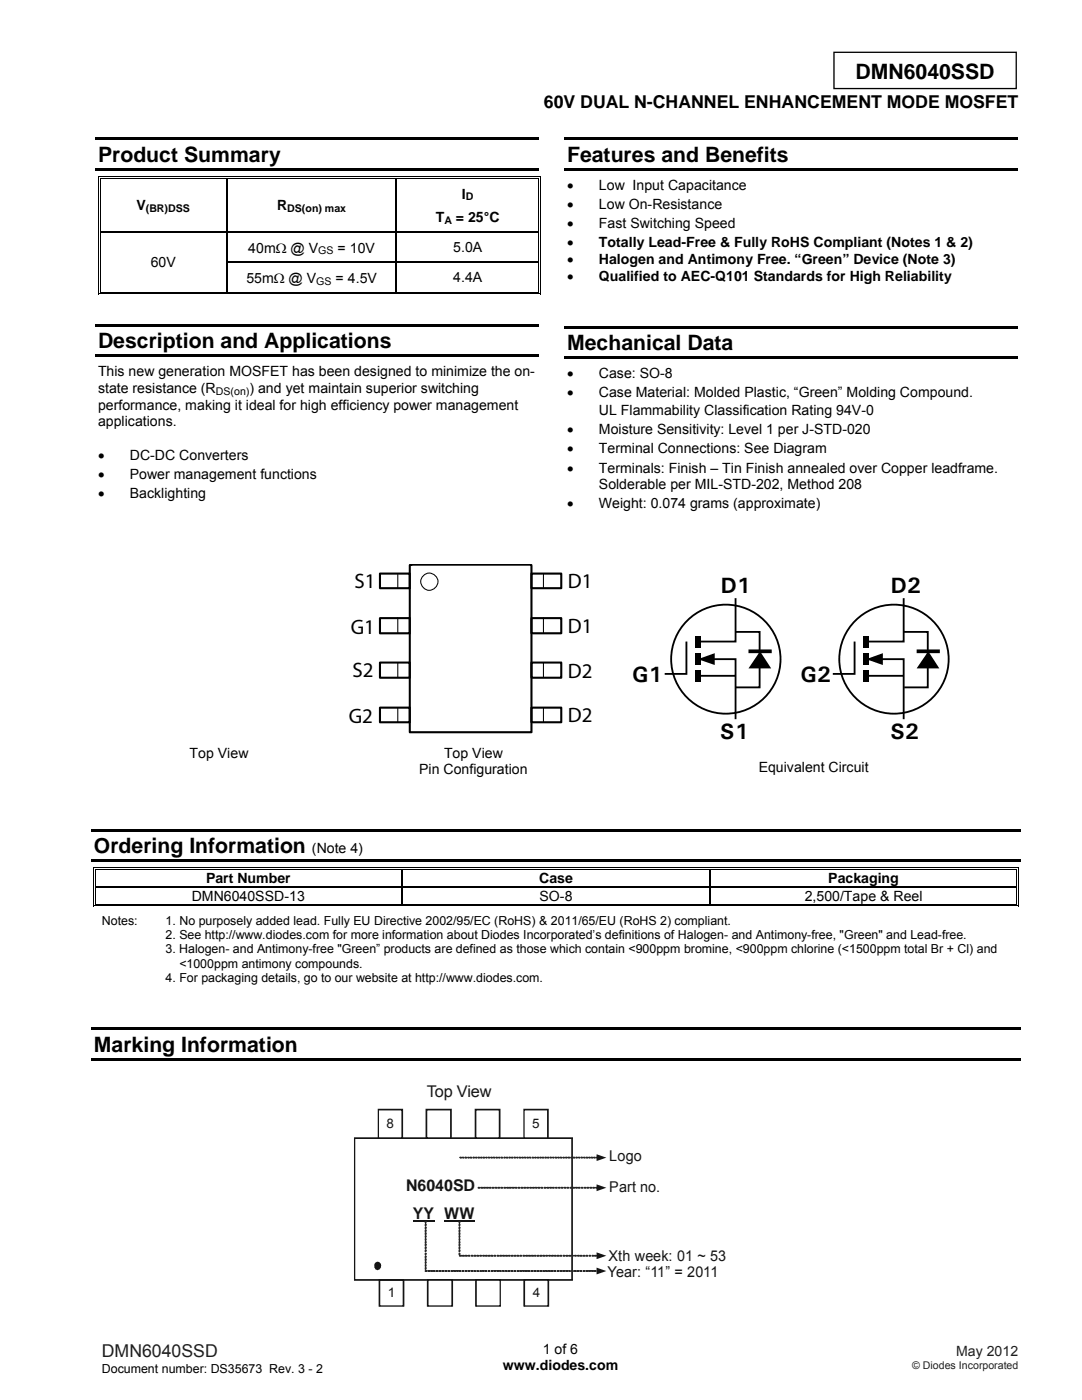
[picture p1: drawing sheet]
<svg xmlns="http://www.w3.org/2000/svg" width="216mm" height="279mm" viewBox="0 0 216 279" stroke-linecap="round" stroke-linejoin="round" font-family="sans-serif">
<path d="M166.4 10.4h36.4v7.3h-36.4z" fill="none" stroke="#000" stroke-width=".26"/>
<g fill="#000">
<path d="M19 27.5h88.6v.5h-88.6zM19 33.5h88.6v.6h-88.6zM19.6 35.1h.1v.6h-.1zM19.6 35.1h.5v.2h-.5zM19.9 35.5h.2v.2h-.2zM19.9 35.5h.2v.1h-.2zM45.2 35.6l.3 .1zM45.2 35.1h.5v.2h-.5zM45.2 35.5h.5v.1h-.5zM78.9 35.6l.3 .1zM78.9 35.1h.5v.2h-.5zM78.9 35.5h.5v.1h-.5z"/>
<path d="M107.4 35.1h.4v.2h-.4zM107.4 35.5h.1v.2h-.1zM107.4 35.5h.1v.1h-.1zM107.7 35.1h.1v.6h-.1zM112.6 27.5h90.5v.5h-90.5zM112.6 33.5h90.5v.6h-90.5zM19.6 46.1h.1v.3h-.1zM19.6 52.2h.1v.3h-.1zM19.6 58.6h.5v.1h-.5zM19.9 46.1h.2v.3h-.2zM19.9 52.2h.2v.3h-.2zM19.9 58.2h.2v.2h-.2z"/>
<path d="M45.2 46.1h.3v.3h-.3zM45.2 52.2h.3v.3h-.3zM45.2 58.2h.5v.2h-.5zM78.9 46.1h.3v.3h-.3zM78.9 52.2h.3v.3h-.3zM78.9 58.2h.5v.2h-.5zM107.4 46.1h.1v.3h-.1zM107.4 52.2h.1v.3h-.1zM107.4 58.6h.4v.1h-.4zM107.4 58.2h.1v.2h-.1zM107.7 46.1h.1v.3h-.1zM107.7 52.2h.1v.3h-.1z"/>
<path d="M107.7 58.2h.1v.5h-.1zM19 64.7h88.6v.5h-88.6zM19 70.8h88.6v.5h-88.6zM112.6 65h90.5v.6h-90.5zM112.6 71.2h90.5v.5h-90.5zM18.2 165.4h185.5v.5h-185.5zM18.2 171.5h185.5v.5h-185.5zM18.6 173.1h.2v.5h-.2zM18.6 173.1h.5v.1h-.5zM18.6 176.9h.2v.2h-.2zM18.9 173.4h.2v.2h-.2zM18.9 176.9h.2v.2h-.2z"/>
<path d="M80.2 173.6h.2zM80.2 173.1h.5v.1h-.5zM80.2 173.4h.5v.2h-.5zM80.2 176.9h.2v.2h-.2zM141.5 173.6h.3zM141.5 173.1h.5v.1h-.5zM141.5 173.4h.5v.2h-.5zM141.5 176.9h.3v.2h-.3zM202.8 173.1h.5v.1h-.5zM202.8 173.4h.1v.2h-.1zM202.8 176.9h.1v.2h-.1zM203.1 173.1h.2v.5h-.2z"/>
<path d="M203.1 176.9h.2v.2h-.2zM18.6 180.7h.5v.2h-.5zM18.9 180.4h.2v.2h-.2zM80.2 180.4h.5v.2h-.5zM141.5 180.4h.5v.2h-.5zM202.8 180.7h.5v.2h-.5zM202.8 180.4h.1v.2h-.1zM203.1 180.4h.2v.5h-.2zM18.2 205h185.5v.5h-185.5zM18.2 211.1h185.5v.6h-185.5z"/>
</g>
<g fill="none" stroke="#000" stroke-width=".2">
<path d="M19.7 35.7v10.4M20 35.7v10.4M20.1 35.2h25.1M20.1 35.6h25.1M45.7 35.2h33.2M45.7 35.6h33.2M79.4 35.2h28M79.4 35.6h28M107.5 35.7v10.4M107.8 35.7v10.4M19.7 46.4v5.8M19.7 52.5v6.2"/>
<path d="M20 46.4v5.8M20 52.5v5.7M20.1 58.7h87.3M20.1 58.3h25.1M45.7 58.3h33.2M79.4 58.3h28M107.5 46.4v5.8M107.5 52.5v5.7M107.8 46.4v5.8M107.8 52.5v5.7M18.7 173.6v3.3M18.7 177.1v3.8"/>
<path d="M19 173.6v3.3M19 177.1v3.3M19.1 173.2h61.1M19.1 173.5h61.1M80.7 173.2h60.8M80.7 173.5h60.8M142 173.2h60.8M142 173.5h60.8M202.8 173.6v3.3M202.8 177.1v3.3M203.2 173.6v3.3M203.2 177.1v3.3"/>
<path d="M19.1 180.8h183.7M19.1 180.5h61.1M80.7 180.5h60.8M142 180.5h60.8"/>
</g>
<g fill="none" stroke="#000" stroke-width=".25">
<path d="M45.3 35.7v10.4M79.1 35.7v10.4M20.1 46.3h25.1M45.3 46.4v5.8M45.3 52.5v5.7M45.5 46.3h33.4M45.5 52.3h33.4M79.1 46.4v5.8M79.1 52.5v5.7M79.2 46.3h28.2M79.2 52.3h28.2M19.1 177h61.1"/>
<path d="M80.3 173.6v3.3M80.3 177.1v3.3M80.4 177h61.1M141.7 173.6v3.3M141.7 177.1v3.3M141.8 177h61"/>
</g>
<path d="M70.7 227.1h43.5v28.3h-43.5z" fill="#fff"/>
<g fill="#131516">
<path d="M114 227.1h.3v28.3h-.3zM114.2 227h.1v.1h-.1zM70.7 227h43.5v.3h-43.5zM70.6 227l.1 .1zM70.6 227.1h.3v28.3h-.3zM70.6 255.4l.1 .2zM70.7 255.3h43.5v.3h-43.5zM114.2 255.4h.1v.2h-.1z"/>
<path d="M75.1 253.1l.3 .1-.1 .3-.3-.2zM75 253.2v.1zM75 252.8l.2 .3-.2 .2-.2-.2zM74.7 253h.2zM74.7 252.6h.3v.4h-.3zM74.7 252.6h.2zM74.7 252.3h.3v.3h-.3zM74.8 252.1l.1 .2h-.2zM75 252l.2 .1-.2 .3-.2-.3zM75 252v-.1v.2zM75 251.9l.3-.1 .1 .3-.3 .1zM75.3 251.8l.1 .2zM75.4 251.8l.3 .1-.1 .3-.3-.1zM75.7 251.9l-.1 .2zM75.7 252l.2 .1-.2 .3-.2-.3zM75.9 252.1l.1 .1-.1 .1zM75.7 252.3l.3-.1v.4h-.2zM75.9 252.6h.1zM75.8 252.6h.2v.4l-.3-.1zM75.9 253h.1zM75.7 252.8l.2 .3-.2 .2-.2-.2zM75.6 253.2l.1 .1zM75.3 253.2l.2-.1 .2 .2-.3 .2zM75.4 253.3l-.1 .2z"/>
<path d="M80.3 255.4h.4v5.3h-.4zM80.5 255.3h.2v.1h-.2zM75.7 255.3h4.8v.3h-4.8zM75.5 255.3h.2v.1h-.2zM75.5 255.4h.4v5.3h-.4zM75.5 260.7l.2 .1zM75.7 260.5h4.8v.3h-4.8zM80.5 260.7l.2 .1z"/>
</g>
<path d="M75 252.1l.4-.1 .5 .3v.7l-.5 .3-.5-.3v-.7z" fill-rule="evenodd" fill="#131516"/>
<path d="M85.3 255.4h4.9v5.3h-4.9z" fill="#fff"/>
<path d="M90.1 255.4h.3v5.3h-.3zM90.2 255.3h.2v.1h-.2zM85.3 255.3h4.9v.3h-4.9zM85.2 255.3h.1v.1h-.1zM85.2 255.4h.3v5.3h-.3zM85.2 260.7l.1 .1zM85.3 260.5h4.9v.3h-4.9zM90.2 260.7l.2 .1z" fill="#131516"/>
<path d="M95 255.4h4.9v5.3h-4.9z" fill="#fff"/>
<path d="M99.7 255.4h.2v5.3h-.2zM99.9 255.3v.1zM95 255.3h4.9v.3h-4.9zM94.8 255.3h.2v.1h-.2zM94.8 255.4h.3v5.3h-.3zM94.8 260.7l.2 .1zM95 260.5h4.9v.3h-4.9zM99.9 260.7v.1z" fill="#131516"/>
<path d="M104.6 255.4h4.8v5.3h-4.8z" fill="#fff"/>
<path d="M109.2 255.4h.4v5.3h-.4zM109.4 255.3h.2v.1h-.2zM104.6 255.3h4.8v.3h-4.8zM104.4 255.3h.2v.1h-.2zM104.4 255.4h.4v5.3h-.4zM104.4 260.7l.2 .1zM104.6 260.5h4.8v.3h-4.8zM109.4 260.7l.2 .1z" fill="#131516"/>
<path d="M75.5 221.4h4.8v5.7h-4.8z" fill="#fff"/>
<path d="M80.1 221.4h.3v5.7h-.3zM80.3 221.3h.1v.1h-.1zM75.5 221.3h4.8v.3h-4.8zM75.4 221.3l.1 .1zM75.4 221.4h.2v5.7h-.2zM75.4 227.1l.1 .2zM75.5 227h4.8v.3h-4.8zM80.3 227.1h.1v.2h-.1z" fill="#131516"/>
<path d="M85.1 221.4h4.9v5.7h-4.9z" fill="#fff"/>
<path d="M89.8 221.4h.3v5.7h-.3zM90 221.3h.1v.1h-.1zM85.1 221.3h4.9v.3h-4.9zM84.9 221.3h.2v.1h-.2zM84.9 221.4h.4v5.7h-.4zM84.9 227.1h.2v.2h-.2zM85.1 227h4.9v.3h-4.9zM90 227.1h.1v.2h-.1z" fill="#131516"/>
<path d="M94.9 221.4h4.8v5.7h-4.8z" fill="#fff"/>
<path d="M99.5 221.4h.4v5.7h-.4zM99.7 221.3h.2v.1h-.2zM94.9 221.3h4.8v.3h-4.8zM94.7 221.3h.2v.1h-.2zM94.7 221.4h.4v5.7h-.4zM94.7 227.1h.2v.2h-.2zM94.9 227h4.8v.3h-4.8zM99.7 227.1h.2v.2h-.2z" fill="#131516"/>
<path d="M104.6 221.4h4.7v5.7h-4.7z" fill="#fff"/>
<path d="M109.2 221.4h.3v5.7h-.3zM109.3 221.3h.2v.1h-.2zM104.6 221.3h4.7v.3h-4.7zM104.4 221.3h.2v.1h-.2zM104.4 221.4h.3v5.7h-.3zM104.4 227.1h.2v.2h-.2zM104.6 227h4.7v.3h-4.7zM109.3 227.1h.2v.2h-.2z" fill="#131516"/>
<path d="M82.4 243.6h4.3M88.6 243.6h6.1" fill="none" stroke="#131516" stroke-width=".34"/>
<path d="M84.8 243.7h.2l-.1 .5zM84.8 244.3h.2v.4h-.2zM84.8 244.9h.2v.4h-.2zM84.9 245.4l.1 .5h-.2zM84.8 246h.2v.4h-.2zM84.8 246.6h.2v.4h-.2zM84.8 247.2h.2v.3h-.2zM84.8 247.8h.2v.3h-.2zM84.8 248.3h.2v.4l-.2-.1zM84.8 248.9h.2v.4l-.2-.1zM84.8 249.5h.2v.4h-.2zM84.8 250.1h.2v.3h-.2zM84.8 250.7h.2v.3h-.2zM84.8 251.2h.2v.4l-.2-.1zM84.8 251.8h.2v.3h-.2zM84.8 252.4h.2v.3h-.2zM84.8 253h.2v.3h-.2zM84.8 253.6h.4v.1h-.4zM85.3 253.7l.5-.1v.1zM85.9 253.6l.5 .1h-.5zM86.5 253.6h.3v.1h-.3zM87.1 253.6h.3v.1h-.3zM87.6 253.7l.4-.1v.1zM88.2 253.6l.4 .1h-.3zM88.8 253.6l.4 .1h-.4zM89.4 253.6h.3v.1h-.3zM90 253.6h.3v.1h-.3zM90.6 253.6h.3v.1h-.3zM91.1 253.6l.4 .1h-.3zM91.7 253.6h.3v.1h-.3zM92.3 253.6h.3v.1h-.3zM92.9 253.6h.3v.1h-.3zM93.4 253.6l.4 .1h-.3zM94 253.6l.4 .1h-.4zM94.6 253.6h.3v.1h-.3zM95.1 253.6h.4v.1h-.4zM95.7 253.6h.4v.1h-.4zM96.2 253.6l.5 .1h-.4zM96.8 253.6h.4v.1h-.4zM97.4 253.6h.3v.1h-.3zM98 253.6h.3v.1h-.3zM98.5 253.6l.4 .1h-.3zM99.1 253.6l.4 .1h-.3zM99.7 253.6h.3v.1h-.3zM100.3 253.6h.3v.1h-.3zM100.9 253.6h.3v.1h-.3zM101.4 253.6l.4 .1h-.3zM102 253.6l.4 .1h-.4zM102.6 253.6h.3v.1h-.3zM103.2 253.6h.3v.1h-.3zM103.7 253.6h.4v.1h-.3zM104.3 253.6l.4 .1h-.3zM104.9 253.6l.4 .1h-.4zM105.5 253.6h.3v.1h-.3zM106 253.6h.4v.1h-.4zM106.6 253.6h.4v.1h-.4zM107.1 253.6l.5 .1h-.5zM107.7 253.6l.4 .1h-.4zM108.3 253.6h.3v.1h-.3zM108.8 253.6h.4v.1h-.3zM109.4 253.6h.4v.1h-.3zM110 253.6l.4 .1h-.4zM110.6 253.6h.3v.1h-.3zM111.2 253.6h.3v.1h-.3zM111.7 253.6h.4v.1h-.3zM112.3 253.6l.4 .1h-.4zM112.9 253.6l.4 .1h-.4zM113.5 253.6h.3v.1h-.3zM114.1 253.6h.3v.1h-.3zM114.6 253.6h.4v.1h-.3zM115.2 253.6l.4 .1h-.4zM115.8 253.6h.3v.1h-.3zM116.4 253.6h.3v.1h-.3zM116.9 253.6h.4v.1h-.4zM117.5 253.6l.4 .1h-.4zM118 253.6l.5 .1h-.5zM118.6 253.6h.4v.1h-.4z" fill-rule="evenodd" fill="#131516"/>
<g fill="none" stroke="#23282b" stroke-width=".2">
<path d="M84.8 243.7h.2l-.1 .5zM84.8 244.3h.2v.4h-.2zM84.8 244.9h.2v.4h-.2zM84.8 245.5l.2-.1v.5h-.2zM84.8 246h.2v.4h-.2zM84.8 246.6h.2v.4h-.2zM84.8 247.2h.2v.3h-.2zM84.8 247.8h.2v.3h-.2zM84.8 248.3h.2v.4l-.2-.1zM84.8 248.9h.2v.4l-.2-.1zM84.8 249.5h.2v.3h-.2zM84.8 250.1h.2v.3h-.2z"/>
<path d="M84.8 250.7h.2v.3h-.2zM84.8 251.2h.2v.4l-.2-.1zM84.8 251.8h.2v.3h-.2zM84.8 252.4h.2v.3h-.2zM84.8 253h.2v.3h-.2zM84.8 253.6h.4v.1h-.4zM85.4 253.6h.4v.1h-.4zM85.9 253.6l.4 .1h-.4zM86.5 253.6h.3v.1h-.3zM87.1 253.6h.3v.1h-.3zM87.6 253.7l.4-.1v.1zM88.2 253.6l.4 .1h-.3z"/>
<path d="M88.8 253.6l.4 .1h-.4zM89.4 253.6h.3v.1h-.3zM90 253.6h.3v.1h-.3zM90.6 253.6h.3v.1h-.3zM91.1 253.6l.4 .1h-.3zM91.7 253.6h.3v.1h-.3zM92.3 253.6h.3v.1h-.3zM92.9 253.6h.3v.1h-.3zM93.4 253.6l.4 .1h-.3zM94 253.6l.4 .1h-.4zM94.6 253.6h.3v.1h-.3zM95.1 253.6h.4v.1h-.4z"/>
<path d="M95.7 253.6h.4v.1h-.4zM96.2 253.6l.5 .1h-.4zM96.8 253.6h.4v.1h-.4zM97.4 253.6h.3v.1h-.3zM98 253.6h.3v.1h-.3zM98.5 253.6l.4 .1h-.3zM99.1 253.6l.4 .1h-.3zM99.7 253.6h.3v.1h-.3zM100.3 253.6h.3v.1h-.3zM100.9 253.6h.3v.1h-.3zM101.4 253.6l.4 .1h-.3zM102 253.6l.4 .1h-.4z"/>
<path d="M102.6 253.6h.3v.1h-.3zM103.2 253.6h.3v.1h-.3zM103.7 253.6h.4v.1h-.3zM104.3 253.6l.4 .1h-.3zM104.9 253.6l.4 .1h-.4zM105.5 253.6h.3v.1h-.3zM106 253.6h.4v.1h-.4zM106.6 253.6h.4v.1h-.4zM107.1 253.6l.5 .1h-.5zM107.7 253.6l.4 .1h-.4zM108.3 253.6h.3v.1h-.3zM108.8 253.6h.4v.1h-.3z"/>
<path d="M109.4 253.6h.4v.1h-.3zM110 253.6l.4 .1h-.4zM110.6 253.6h.3v.1h-.3zM111.2 253.6h.3v.1h-.3zM111.7 253.6h.4v.1h-.3zM112.3 253.6l.4 .1h-.4zM112.9 253.6l.4 .1h-.4zM113.5 253.6h.3v.1h-.3zM114.1 253.6h.3v.1h-.3zM114.6 253.6h.4v.1h-.3zM115.2 253.6l.4 .1h-.4zM115.8 253.6h.3v.1h-.3z"/>
<path d="M116.4 253.6h.3v.1h-.3zM116.9 253.7l.4-.1v.1zM117.5 253.6l.4 .1h-.4zM118 253.6l.4 .1h-.4zM118.6 253.6h.4v.1h-.4z"/>
</g>
<g fill="#131516">
<path d="M119 253l2 .7-2 .6z"/>
<path d="M91.6 243.7h.2l-.1 .5zM91.6 244.3h.2v.4h-.2zM91.6 244.9h.2v.4h-.2zM91.7 245.4l.1 .5h-.2zM91.6 246h.2v.4h-.2zM91.6 246.6h.2v.4h-.2zM91.6 247.2h.2v.3h-.2zM91.6 247.8h.2v.3h-.2zM91.6 248.3h.2v.4l-.2-.1zM91.6 248.9h.2v.4l-.2-.1zM91.6 249.5h.2v.4h-.2zM91.6 250.1h.2v.3h-.2zM91.7 250.6l.4-.1v.2zM92.3 250.6l.3-.1 .1 .2zM92.9 250.5l.4 .1-.4 .1zM93.5 250.5h.3v.2h-.3zM94 250.5h.4v.2h-.4zM94.6 250.6l.4-.1v.2zM95.1 250.5l.5 .1-.5 .1zM95.7 250.5h.4v.2h-.4zM96.3 250.5h.4v.2h-.4zM96.8 250.6l.5-.1v.2zM97.5 250.5h.3v.2h-.4zM98 250.5l.4 .1-.4 .1zM98.6 250.5h.3v.2h-.3zM99.2 250.5h.3v.2h-.3zM99.7 250.6l.4-.1v.2zM100.3 250.5h.3l.1 .2h-.4zM100.9 250.5l.4 .1-.4 .1zM101.5 250.5h.3v.2h-.3zM102 250.6l.4-.1v.2zM102.7 250.5h.3v.2h-.4zM103.2 250.5h.3l.1 .2h-.4zM103.8 250.5h.3v.2h-.3zM104.4 250.5h.3v.2h-.3zM104.9 250.6l.4-.1v.2zM105.5 250.5h.3l.1 .2h-.4zM106 250.5h.4l.1 .2h-.5zM106.6 250.5h.4v.2h-.4zM107.1 250.6l.5-.1v.2zM107.7 250.6l.4-.1v.2zM108.3 250.5h.3l.1 .2h-.4zM108.9 250.5h.3v.2h-.3zM109.5 250.5h.3v.2h-.3zM110.1 250.5h.3v.2h-.3zM110.7 250.5h.2l.1 .2h-.4zM111.2 250.5h.3l.1 .2h-.4zM111.8 250.5h.3v.2h-.3zM112.4 250.5h.3v.2h-.3zM113 250.5h.3v.2h-.3zM113.6 250.5h.2l.1 .2h-.4zM114.1 250.5h.3v.2h-.3zM114.7 250.5h.3v.2h-.3zM115.3 250.5h.3v.2h-.3zM115.8 250.5h.3l.1 .2h-.4zM116.4 250.5h.3l.1 .2h-.4zM116.9 250.5h.4v.2h-.4zM117.5 250.5h.4v.2h-.4zM118.1 250.5h.4v.2h-.4zM118.6 250.6l.4-.1v.2z" fill-rule="evenodd"/>
</g>
<g fill="none" stroke="#23282b" stroke-width=".2">
<path d="M91.6 243.7h.2l-.1 .5zM91.6 244.3h.2v.4h-.2zM91.6 244.9h.2v.4h-.2zM91.6 245.5l.2-.1v.5h-.2zM91.6 246h.2v.4h-.2zM91.6 246.6h.2v.4h-.2zM91.6 247.2h.2v.3h-.2zM91.6 247.8h.2v.3h-.2zM91.6 248.3h.2v.4l-.2-.1zM91.6 248.9h.2v.4l-.2-.1zM91.6 249.5h.2v.3h-.2zM91.6 250.1h.2v.3h-.2z"/>
<path d="M91.7 250.6l.4-.1v.2zM92.4 250.5h.2l.1 .2h-.4zM92.9 250.5l.4 .1-.4 .1zM93.5 250.5h.3v.2h-.3zM94 250.5h.4v.2h-.4zM94.6 250.6l.4-.1v.2zM95.1 250.5l.5 .1-.5 .1zM95.7 250.5h.4v.2h-.4zM96.3 250.5h.4v.2h-.4zM96.9 250.5h.3v.2h-.4zM97.5 250.5h.3v.2h-.4zM98 250.5l.4 .1-.4 .1z"/>
<path d="M98.6 250.5h.3v.2h-.3zM99.2 250.5h.3v.2h-.3zM99.8 250.5h.3v.2h-.4zM100.3 250.5h.3l.1 .2h-.4zM100.9 250.5l.4 .1-.4 .1zM101.5 250.5h.3v.2h-.3zM102 250.6l.4-.1v.2zM102.7 250.5h.3v.2h-.4zM103.2 250.5h.3l.1 .2h-.4zM103.8 250.5h.3v.2h-.3zM104.4 250.5h.3v.2h-.3zM104.9 250.6l.4-.1v.2z"/>
<path d="M105.5 250.5h.3l.1 .2h-.4zM106 250.5h.4l.1 .2h-.5zM106.6 250.5h.4v.2h-.4zM107.1 250.6l.5-.1v.2zM107.8 250.5h.3v.2h-.3zM108.3 250.5h.3l.1 .2h-.4zM108.9 250.5h.3v.2h-.3zM109.5 250.5h.3v.2h-.3zM110 250.6l.4-.1v.2zM110.7 250.5h.2l.1 .2h-.4zM111.2 250.5h.3l.1 .2h-.4zM111.8 250.5h.3v.2h-.3z"/>
<path d="M112.4 250.5h.3v.2h-.3zM113 250.5h.3v.2h-.3zM113.6 250.5h.2l.1 .2h-.4zM114.1 250.5h.3v.2h-.3zM114.7 250.5h.3v.2h-.3zM115.3 250.5h.3v.2h-.3zM115.8 250.5h.3l.1 .2h-.4zM116.4 250.5h.3l.1 .2h-.4zM116.9 250.5h.4v.2h-.4zM117.5 250.5h.4v.2h-.4zM118.1 250.5h.3v.2h-.3zM118.7 250.5h.3v.2h-.4z"/>
</g>
<g fill="#131516">
<path d="M119 249.9l2 .7-2 .7z"/>
<path d="M95.4 237h.3v.1h-.3zM95.9 237h.4v.1h-.3zM96.5 237h.4l-.4 .1zM97.1 237h.4l-.4 .1zM97.7 237h.3v.1h-.3zM98.2 237h.4v.1zM98.8 237h.4v.1h-.4zM99.4 237h.4l-.4 .1zM99.9 237h.4v.1h-.4zM100.5 237h.4v.1h-.4zM101 237h.5v.1zM101.6 237h.5l-.5 .1zM102.2 237h.5l-.5 .1zM102.8 237h.4v.1h-.4zM103.4 237h.4v.1h-.4zM104 237h.4v.1h-.4zM104.5 237h.4l-.4 .1zM105.1 237h.4v.1h-.4zM105.7 237h.3v.1h-.3zM106.3 237h.3v.1h-.3zM106.8 237h.4l-.3 .1zM107.4 237h.4l-.4 .1zM108 237h.3v.1h-.3zM108.6 237h.3v.1h-.3zM109.2 237h.3v.1h-.3zM109.7 237h.4l-.4 .1zM110.3 237h.3v.1h-.3zM110.8 237h.4v.1h-.4zM111.4 237h.4v.1h-.4zM112 237h.4l-.4 .1zM112.5 237h.5l-.4 .1zM113.1 237h.4v.1h-.4zM113.7 237h.4v.1h-.4zM114.3 237h.4v.1h-.4zM114.8 237h.5l-.4 .1zM115.4 237h.4v.1h-.4zM116 237h.4v.1h-.4zM116.6 237h.3v.1h-.3zM117.1 237h.4l-.3 .1zM117.7 237h.4l-.3 .1zM118.3 237h.3v.1h-.3zM118.9 237h.3v.1h-.3z" fill-rule="evenodd"/>
</g>
<g fill="none" stroke="#23282b" stroke-width=".2">
<path d="M95.4 237h.3v.1h-.3zM95.9 237h.4v.1h-.3zM96.5 237h.4l-.4 .1zM97.1 237h.4l-.4 .1zM97.7 237h.3v.1h-.3zM98.2 237h.4v.1zM98.8 237h.4v.1h-.4zM99.4 237h.4l-.4 .1zM99.9 237h.4v.1h-.4zM100.5 237h.4v.1h-.4zM101 237h.5v.1zM101.6 237h.5l-.5 .1z"/>
<path d="M102.2 237h.5l-.5 .1zM102.8 237h.4v.1h-.4zM103.3 237h.5v.1zM104 237h.4v.1h-.4zM104.5 237h.4l-.4 .1zM105.1 237h.4v.1h-.4zM105.7 237h.3v.1h-.3zM106.2 237h.4v.1zM106.8 237h.4l-.3 .1zM107.4 237h.4l-.4 .1zM108 237h.3v.1h-.3zM108.6 237h.3v.1h-.3z"/>
<path d="M109.2 237h.3v.1h-.3zM109.7 237h.4l-.4 .1zM110.3 237h.3v.1h-.3zM110.8 237h.4v.1h-.4zM111.4 237h.4v.1h-.4zM112 237h.4l-.4 .1zM112.5 237h.5l-.4 .1zM113.1 237h.4v.1h-.4zM113.7 237h.4v.1h-.4zM114.3 237h.4v.1h-.4zM114.8 237h.5l-.4 .1zM115.4 237h.4v.1h-.4z"/>
<path d="M116 237h.4v.1h-.4zM116.6 237h.3v.1h-.3zM117.1 237h.4l-.3 .1zM117.7 237h.4l-.3 .1zM118.3 237h.3v.1h-.3zM118.9 237h.3v.1h-.3z"/>
</g>
<g fill="#131516">
<path d="M119 236.4l2 .6-2 .7z"/>
<path d="M91.8 230.9h.3v.2h-.3zM92.3 230.9h.3v.2h-.2zM92.8 230.9h.3v.2h-.2zM93.4 230.9l.3 .1-.3 .1zM93.8 231h.4zM94.4 230.9l.3 .1-.3 .1zM94.9 230.9l.3 .1-.3 .1zM95.4 230.9l.3 .1-.3 .1zM95.9 230.9l.3 .1-.3 .1zM96.4 230.9l.4 .1-.4 .1zM96.9 230.9l.4 .1-.3 .1zM97.4 230.9l.3 .1-.2 .1zM97.9 230.9h.4v.2h-.3zM98.4 230.9h.4v.2h-.3zM98.9 230.9h.4v.2h-.3zM99.5 230.9h.3v.2h-.3zM99.9 230.9h.4v.2h-.3zM100.5 230.9l.4 .1-.4 .1zM101 230.9l.4 .1-.4 .1zM101.6 230.9l.3 .1-.3 .1zM102.1 230.9l.3 .1-.3 .1zM102.6 230.9l.3 .1-.2 .1zM103.1 230.9l.3 .1-.2 .1zM103.6 230.9h.3v.2h-.2zM104.1 230.9h.3v.2h-.2zM104.6 230.9h.3v.2h-.2zM105.1 230.9h.4v.2h-.3zM105.6 230.9h.4v.2h-.3zM106.2 230.9l.4 .1-.4 .1zM106.6 231h.5zM107.2 230.9l.4 .1-.4 .1zM107.7 230.9l.4 .1-.4 .1zM108.2 230.9l.4 .1-.4 .1zM108.7 230.9l.4 .1-.4 .1zM109.2 230.9l.4 .1-.4 .1zM109.7 230.9l.4 .1-.3 .1zM110.3 230.9l.3 .1-.3 .1zM110.8 230.9h.3v.2h-.3zM111.3 230.9h.3v.2h-.2zM111.8 230.9h.3v.2h-.2zM112.3 231l.3-.1v.2zM112.8 230.9l.4 .1-.3 .1zM113.4 230.9l.3 .1-.3 .1zM113.9 230.9l.3 .1-.3 .1zM114.4 230.9l.3 .1-.3 .1zM114.9 230.9l.4 .1-.4 .1zM115.4 230.9l.4 .1-.3 .1zM115.9 230.9l.4 .1-.3 .1zM116.4 230.9h.4v.2h-.3zM116.9 230.9h.4v.2h-.3zM117.5 230.9h.3v.2h-.3zM118 230.9h.3v.2h-.3zM118.5 230.9h.3v.2h-.2zM119 230.9l.3 .1-.3 .1z" fill-rule="evenodd"/>
</g>
<g fill="none" stroke="#23282b" stroke-width=".2">
<path d="M91.8 230.9h.3v.2h-.3zM92.3 230.9h.3v.2h-.2zM92.8 230.9h.3v.2h-.2zM93.4 230.9l.3 .1-.3 .1zM93.9 230.9l.3 .1-.3 .1zM94.4 230.9l.3 .1-.3 .1zM94.9 230.9l.3 .1-.3 .1zM95.4 230.9l.3 .1-.3 .1zM95.9 230.9l.3 .1-.3 .1zM96.4 230.9l.4 .1-.4 .1zM96.9 230.9l.3 .1-.2 .1zM97.4 230.9l.3 .1-.2 .1z"/>
<path d="M97.9 230.9h.4v.2h-.3zM98.4 230.9h.4v.2h-.3zM98.9 230.9h.4v.2h-.3zM99.5 230.9h.3v.2h-.3zM99.9 230.9h.4v.2h-.3zM100.5 230.9l.4 .1-.4 .1zM101 230.9l.4 .1-.4 .1zM101.6 230.9l.3 .1-.3 .1zM102.1 230.9l.3 .1-.3 .1zM102.6 230.9l.3 .1-.2 .1zM103.1 230.9l.3 .1-.2 .1zM103.6 230.9h.3v.2h-.2z"/>
<path d="M104.1 230.9h.3v.2h-.2zM104.6 230.9h.3v.2h-.2zM105.1 230.9h.4v.2h-.3zM105.6 230.9h.4v.2h-.3zM106.2 230.9l.4 .1-.4 .1zM106.7 230.9l.4 .1-.4 .1zM107.2 230.9l.4 .1-.4 .1zM107.7 230.9l.4 .1-.4 .1zM108.2 230.9l.4 .1-.4 .1zM108.7 230.9l.4 .1-.4 .1zM109.2 230.9l.4 .1-.4 .1zM109.7 230.9l.4 .1-.3 .1z"/>
<path d="M110.3 230.9l.3 .1-.3 .1zM110.8 230.9h.3v.2h-.3zM111.3 230.9h.3v.2h-.2zM111.8 230.9h.3v.2h-.2zM112.4 230.9h.2v.2h-.2zM112.8 230.9l.4 .1-.3 .1zM113.4 230.9l.3 .1-.3 .1zM113.9 230.9l.3 .1-.3 .1zM114.4 230.9l.3 .1-.3 .1zM114.9 230.9l.4 .1-.4 .1zM115.4 230.9l.4 .1-.3 .1zM115.9 230.9l.4 .1-.3 .1z"/>
<path d="M116.4 230.9h.4v.2h-.3zM116.9 230.9h.4v.2h-.3zM117.5 230.9h.3v.2h-.3zM118 230.9h.3v.2h-.3zM118.4 230.9h.4v.2h-.3zM119 230.9l.3 .1-.3 .1z"/>
</g>
<path d="M119 230.4l2 .6-2 .7z" fill="#131516"/>
<g fill="none" stroke="#000" stroke-width=".37">
<path d="M146.8 119.4v8.6h-7.5M180.3 119.4v8.6h-7.5M137 128v6.5h-4.4M139.3 134.9h7.5M139.5 131.6h7.3v11.9M146.8 126.1h4.8v11.1h-4.8M170.5 128v6.5h-4.3M172.8 134.9h7.5M173 131.6h7.3v11.9M180.3 126.1h4.8v11.1h-4.7"/>
<circle cx="144.8" cy="131.5" r="10.9"/>
<circle cx="178.4" cy="131.5" r="10.9"/>
</g>
<path d="M151.7 130l2.2 3.4h-4.5zM185.2 130l2.2 3.4h-4.5z" fill="#000"/>
<path d="M149.4 130h4.6M182.9 130h4.6" fill="none" stroke="#000" stroke-width=".74" stroke-linecap="butt"/>
<path d="M138.7 133.8h1.1v2.3h-1.1zM138.7 130.3h1.1v2.4h-1.1zM138.7 126.9h1.1v2.3h-1.1zM172.3 133.8h1.1v2.3h-1.1zM172.3 130.3h1.1v2.4h-1.1zM172.3 126.9h1.1v2.3h-1.1z" fill="#000"/>
<path d="M139.8 131.6l2.6-1v1.9zM173.4 131.6l2.6-1v1.9z" fill="#000" stroke="#000" stroke-width=".37"/>
<path d="M75.8 114.5h6v2.9h-6zM81.9 112.7h24l.1 .1v33.3h-24.2v-33.3zM106 114.5h6v2.9h-6zM75.8 123.4h6v3h-6zM75.8 132.2h6v3.1h-6zM106 132.2h6v3.1h-6zM106 123.4h6v3h-6zM75.8 141.2h6v2.9h-6zM106 141.2h6v2.9h-6z" fill="none" stroke="#000" stroke-width=".42"/>
<g fill="none" stroke="#000" stroke-width=".21">
<path d="M79.4 114.5v2.9M108.4 114.5v2.9M79.4 123.4v3M79.4 132.2v3.1M108.4 123.4v3M108.4 132.2v3.1M79.4 141.2v2.9M108.4 141.2v2.9"/>
<circle cx="85.7" cy="116.1" r="1.71"/>
</g>
<g font-size="4.4">
<text x="143.8" y="118.4">D1</text>
<text x="177.7" y="118.4">D2</text>
<text x="126.1" y="136.1">G1</text>
<text x="159.7" y="136.1">G2</text>
<text x="143.7" y="147.5">S1</text>
<text x="177.7" y="147.5">S2</text>
</g>
<g font-size="4.2">
<text x="170.7" y="15.8">DMN6040SSD</text>
<text x="19.6" y="32.3">Product Summary</text>
<text x="113.2" y="32.3">Features and Benefits</text>
<text x="19.6" y="69.5">Description and Applications</text>
<text x="113.2" y="69.9">Mechanical Data</text>
<text x="70.7" y="117.4">S1</text>
<text x="113.3" y="117.4">D1</text>
<text x="70" y="126.4">G1</text>
<text x="113.3" y="126.3">D1</text>
<text x="70.3" y="135.1">S2</text>
<text x="113.3" y="135.2">D2</text>
<text x="69.6" y="144.3">G2</text>
<text x="113.3" y="144.1">D2</text>
<text x="18.7" y="170.2">Ordering Information</text>
<text x="18.7" y="209.9">Marking Information</text>
</g>
<text font-size="3.5" x="108.5" y="21.5">60V DUAL N-CHANNEL ENHANCEMENT MODE MOSFET</text>
<text font-size="3.5" fill="#231f20" x="20.3" y="270.9">DMN6040SSD</text>
<g font-size="3.2" fill="#131516">
<text x="85.2" y="219">Top View</text>
<text x="81" y="237.6">N6040SD</text>
<text x="82.4" y="243.3">YY WW</text>
</g>
<g font-size="3" fill="#131516">
<text x="121.6" y="231.8">Logo</text>
<text x="121.6" y="237.9">Part no.</text>
<text x="121.4" y="251.7">Xth week: 01 ~ 53</text>
<text x="121.2" y="254.8">Year: “11” = 2011</text>
</g>
<g font-size="2.8">
<text x="27.2" y="42">V</text>
<text x="55.3" y="42">R</text>
<text x="92.2" y="39.6">I</text>
<text x="113.2" y="37.9">•</text>
<text x="113.2" y="41.7">•</text>
<text x="119.5" y="37.9">Low Input Capacitance</text>
<text x="119.5" y="41.7">Low On-Resistance</text>
<text x="87" y="44.3">T</text>
<text x="91" y="44.3">= 25°C</text>
<text x="113.2" y="45.5">•</text>
<text x="119.5" y="45.5">Fast Switching Speed</text>
<text x="30.1" y="53.3">60V</text>
<text x="49.6" y="50.4">40mΩ @ V</text>
<text x="67.4" y="50.4">= 10V</text>
<text x="90.4" y="50.3">5.0A</text>
<text x="113.2" y="49.3">•</text>
<text x="113.2" y="52.7">•</text>
<text x="119.5" y="49.3">Totally Lead-Free &amp; Fully RoHS Compliant (Notes 1 &amp; 2)</text>
<text x="119.5" y="52.7">Halogen and Antimony Free. “Green” Device (Note 3)</text>
<text x="49.2" y="56.4">55mΩ @ V</text>
<text x="67" y="56.4">= 4.5V</text>
<text x="90.4" y="56.3">4.4A</text>
<text x="113.2" y="56.1">•</text>
<text x="119.5" y="56.1">Qualified to AEC-Q101 Standards for High Reliability</text>
<text x="19.6" y="75">This new generation MOSFET has been designed to minimize the on-</text>
<text x="113.2" y="75.5">•</text>
<text x="119.5" y="75.5">Case: SO-8</text>
<text x="19.6" y="78.5">state resistance (R</text>
<text x="19.6" y="81.9">performance, making it ideal for high efficiency power management</text>
<text x="49.8" y="78.5">) and yet maintain superior switching</text>
<text x="113.2" y="79.3">•</text>
<text x="119.5" y="82.9">UL Flammability Classification Rating 94V-0</text>
<text x="119.5" y="79.3">Case Material: Molded Plastic, “Green” Molding Compound.</text>
<text x="19.6" y="85.1">applications.</text>
<text x="113.2" y="86.7">•</text>
<text x="119.5" y="86.7">Moisture Sensitivity: Level 1 per J-STD-020</text>
<text x="19.6" y="91.8">•</text>
<text x="19.6" y="95.5">•</text>
<text x="25.9" y="91.8">DC-DC Converters</text>
<text x="25.9" y="95.5">Power management functions</text>
<text x="113.2" y="90.5">•</text>
<text x="113.2" y="94.3">•</text>
<text x="119.5" y="90.5">Terminal Connections: See Diagram</text>
<text x="119.5" y="94.3">Terminals: Finish – Tin Finish annealed over Copper leadframe.</text>
<text x="19.6" y="99.3">•</text>
<text x="25.9" y="99.3">Backlighting</text>
<text x="113.2" y="101.3">•</text>
<text x="119.5" y="97.5">Solderable per MIL-STD-202, Method 208</text>
<text x="119.5" y="101.3">Weight: 0.074 grams (approximate)</text>
<text x="37.8" y="151.2">Top View</text>
<text x="83.7" y="154.5">Pin Configuration</text>
<text x="88.6" y="151.2">Top View</text>
<text x="151.4" y="154">Equivalent Circuit</text>
<text x="62.3" y="170.2">(Note 4)</text>
<text x="38.3" y="179.7">DMN6040SSD-13</text>
<text x="41.1" y="176.2">Part Number</text>
<text x="107.6" y="176.2">Case</text>
<text x="107.7" y="179.7">SO-8</text>
<text x="160.6" y="179.7">2,500/Tape &amp; Reel</text>
<text x="165.3" y="176.2">Packaging</text>
<text x="100.3" y="273.5">www.diodes.com</text>
<text x="108.3" y="270.2">1 of 6</text>
</g>
<text font-size="2.8" fill="#231f20" x="190.8" y="270.6">May 2012</text>
<g font-size="2.6" fill="#131516">
<text x="77.1" y="225.1">8</text>
<text x="106.2" y="225.1">5</text>
<text x="77.4" y="258.8">1</text>
<text x="106.3" y="258.8">4</text>
</g>
<g font-size="2.5">
<text x="20.3" y="184.6">Notes:</text>
<text x="33" y="184.6">1. No purposely added lead. Fully EU Directive 2002/95/EC (RoHS) &amp; 2011/65/EU (RoHS 2) compliant.</text>
<text x="33" y="190.3">3. Halogen- and Antimony-free &quot;Green” products are defined as those which contain &lt;900ppm bromine, &lt;900ppm chlorine (&lt;1500ppm total Br + Cl) and</text>
<text x="33" y="187.4">2. See http://www.diodes.com for more information about Diodes Incorporated’s definitions of Halogen- and Antimony-free, &quot;Green&quot; and Lead-free.</text>
<text x="33" y="196">4. For packaging details, go to our website at http://www.diodes.com.</text>
<text x="35.8" y="193.1">&lt;1000ppm antimony compounds.</text>
<text x="20.3" y="274">Document number: DS35673 Rev. 3 - 2</text>
</g>
<g font-size="2.1">
<text x="93" y="40">D</text>
<text x="29.1" y="42.4">(BR)DSS</text>
<text x="57.3" y="42.4">DS(on) max</text>
<text x="88.7" y="44.7">A</text>
<text x="63.5" y="50.8">GS</text>
<text x="63.1" y="56.8">GS</text>
<text x="43.1" y="78.9">DS(on)</text>
</g>
<text font-size="2.1" fill="#231f20" x="182" y="273.2">© Diodes Incorporated</text>
</svg>
